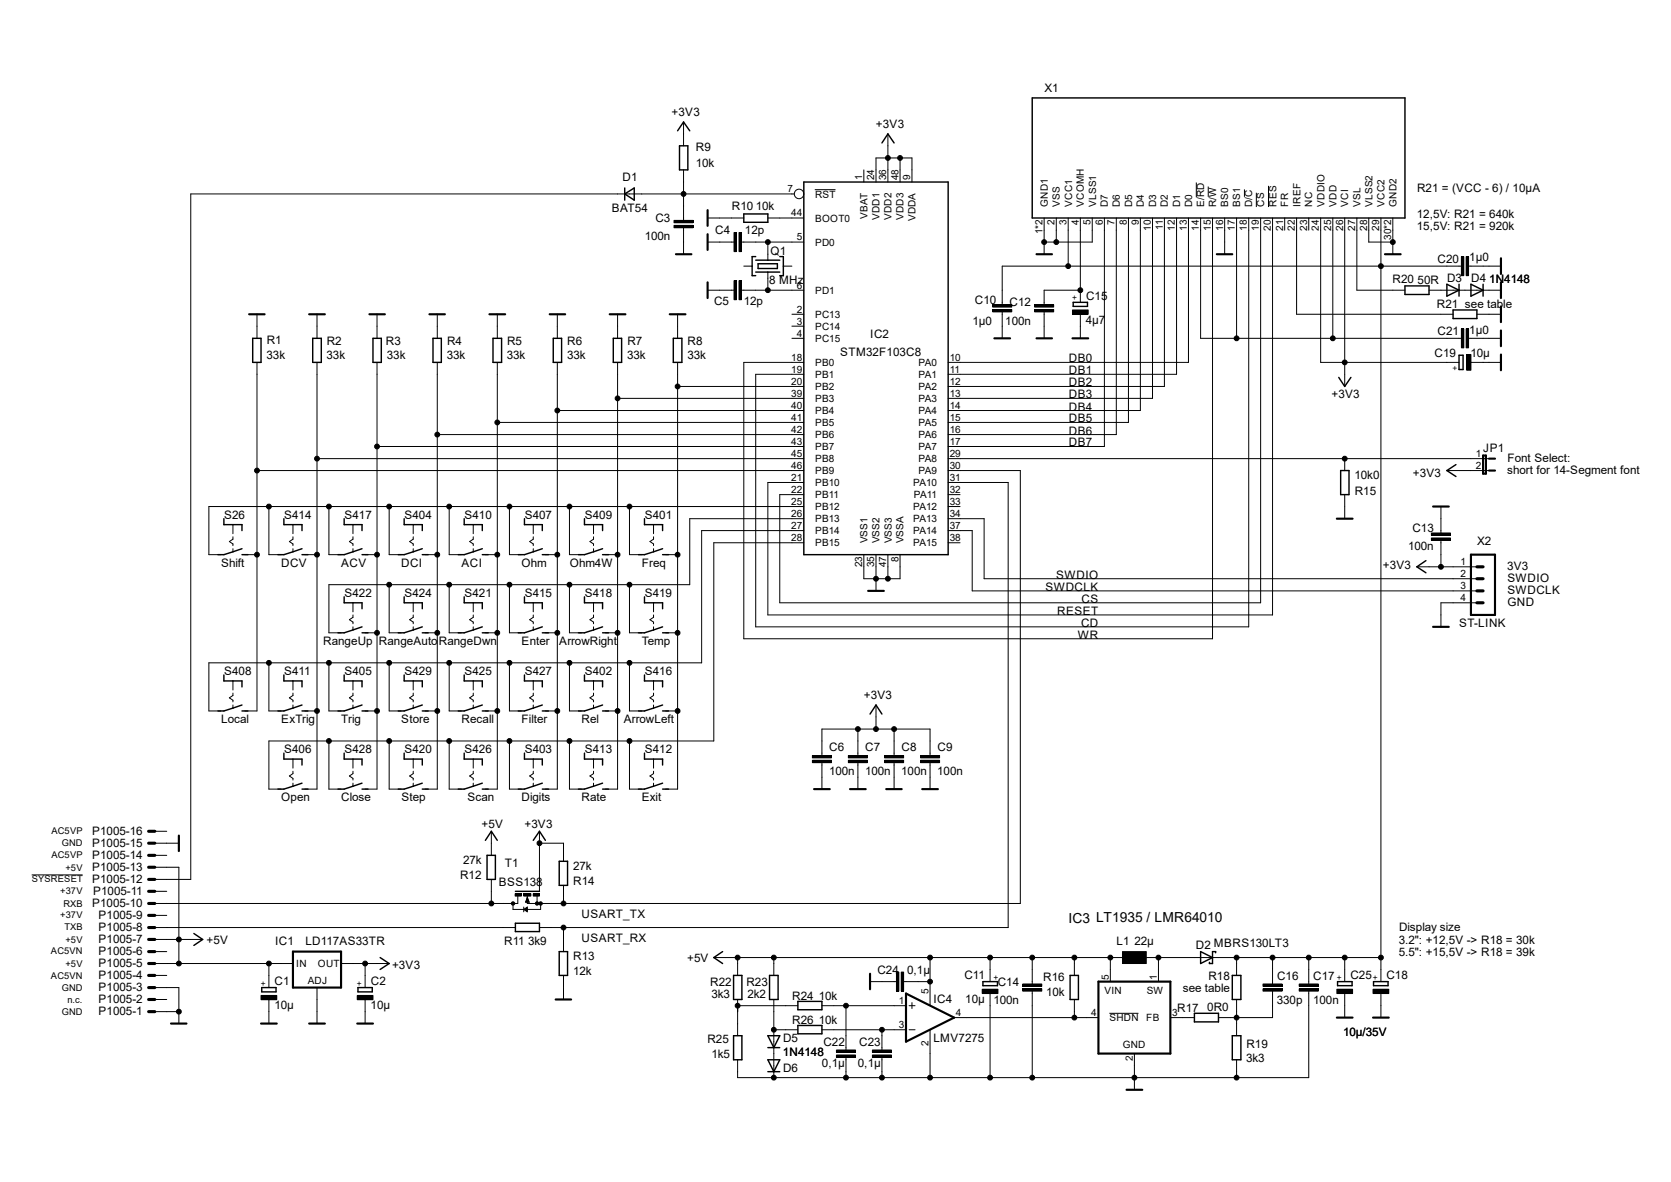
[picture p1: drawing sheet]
<svg xmlns="http://www.w3.org/2000/svg" width="297mm" height="210mm" viewBox="0 0 297 210" stroke-linecap="round" stroke-linejoin="round" font-family="sans-serif">
<g fill="none" stroke="#000" stroke-width=".18">
<path d="M119.8 39.2h3.4v.4h-3.4zM121.5 21.7v4.2M121.5 30.2v9M125.8 38.7h6.4M136.5 38.7h6.4M141.2 34.5h-107.3v121.8h-6.4M144.8 33.7h3.7M153.5 30.2v2.1M155.7 32.3v-4.2h6.4v4.2M157.8 23.8v8.5M160 28.1v4.2M185.6 38.7v6.5"/>
<path d="M187.7 38.7v4.3M189.9 38.7v8.6M192 38.7v15M194.1 38.7v4.3h-8.5M196.3 38.7v40.6h-27.8M198.4 38.7v38.5h-29.9M200.6 38.7v36.4h-32.1M202.7 38.7v34.2h-34.2M204.9 38.7v32.1h-36.4M207 38.7v30h-38.5M209.1 38.7v27.8h-40.6M211.2 38.7v25.7h-42.7"/>
<path d="M212.6 32.4v2.7M213.4 38.7v21.4h46.4M214.8 33.1v1.9M215.5 38.7v74.8h-83.3v-49.1h10.7M217.7 38.7v6.5M219.8 38.7v21.4M221.2 33.7v1.3M222 38.7v72.7h-87.7v-44.9h8.6M223.3 34.2v2.6M224.1 38.7v68.4h-85.5v-19.2h4.3M225.5 33v3.8M226.2 38.7v70.6h-89.7v-23.6h6.4"/>
<path d="M228.3 38.7v2.2M230.5 38.7v17.1h27.8M232.6 38.7v2.2M234.7 38.7v25.7h24.6M236.9 38.7v21.4M239 38.7v30M241.2 38.7v12.9h8.5M243.3 38.7v4.3h4.3M245.4 38.7v135.7M247.6 38.7v6.5M45.7 55.8v4.3M56.3 55.8v4.3"/>
<path d="M67 55.8v4.3M77.7 55.8v4.3M88.4 55.8v4.3M99.1 55.8v4.3M109.8 55.8v4.3M119.8 40h3.4v.5h-3.4zM120.4 55.8v4.3M121.5 40.5v4.7M125.8 43h4.7M125.8 51.6h4.7M130.5 41.3h.4v3.4h-.4zM130.5 49.9h.4v3.4h-.4z"/>
<path d="M131.4 41.3h.4v3.4h-.4zM131.4 49.9h.4v3.4h-.4zM131.8 43h11.1M131.8 51.6h11.1M132.2 47.3h1.5M136.5 43v3.2M136.5 48.3v3.3M139.2 47.3h1.6M140.8 55.8h2.1M140.8 58h2.1M176.4 55h3.4v.4h-3.4zM176.4 54.1h3.4v.5h-3.4z"/>
<path d="M178.1 55.4v4.7M183.9 54.1h3.4v.5h-3.4zM183.9 55h3.4v.4h-3.4zM185.6 55.4v4.7M190.6 55.1h2.8v.7h-2.8zM192 51.6h-6.4v2.5M192 55.8v4.3M254 51.6h12.8M259.8 58.4h.4v3.4h-.4zM259.8 45.6h.4v3.4h-.4zM259.8 47.3h-81.7v6.8M260.6 58.4h.4v3.4h-.4z"/>
<path d="M260.6 45.6h.4v3.4h-.4zM261 47.3h5.8M262.5 55.8h4.3M45.7 64.4v61.9h-2.2M56.3 64.4v75.8h-2.1M67 64.4v75.8h-2.1M67 79.3h75.9M77.7 64.4v75.8h-2.1M77.7 77.2h65.2M88.4 64.4v75.8h-2.1M88.4 75.1h54.5M99.1 64.4v75.8h-2.2"/>
<path d="M99.1 72.9h43.8M109.8 64.4v75.8h-2.2M109.8 70.8h33.1M120.4 64.4v75.8h-2.1M120.4 68.7h22.5M140.8 60.1h2.1M260.7 63h.8v2.8h-.8zM261 60.1h5.8M261.5 64.4h5.3M41.4 93.2v1.6M41.4 95.4v.4l-.6 .4 .6 .4v.3M41.4 97.5v.5"/>
<path d="M43.5 98.6h2.2M45.7 83.6h97.2M47.8 90v8.6h2.2M52.1 93.2v1.6M52.1 95.4v.4l-.7 .4 .7 .4v.3M52.1 97.5v.5M54.2 98.6h2.1M56.3 81.5h86.6M58.5 90v8.6h2.1M62.7 93.2v1.6M62.7 95.4v.4l-.6 .4 .6 .4v.3M62.7 97.5v.5"/>
<path d="M64.9 98.6h2.1M69.2 90v8.6h2.1M73.4 93.2v1.6M73.4 95.4v.4l-.6 .4 .6 .4v.3M73.4 97.5v.5M75.6 98.6h2.1M79.8 90v8.6h2.2M84.1 93.2v1.6M84.1 95.4v.4l-.6 .4 .6 .4v.3M84.1 97.5v.5M86.3 98.6h2.1M90.6 90v8.6h2.1"/>
<path d="M94.8 93.2v1.6M94.8 95.4v.4l-.7 .4 .7 .4v.3M94.8 97.5v.5M96.9 98.6h2.2M101.2 90v8.6h2.1M105.5 93.2v1.6M105.5 95.4v.4l-.6 .4 .6 .4v.3M105.5 97.5v.5M107.6 98.6h2.2M111.9 90v8.6h2.1M116.2 93.2v1.6M116.2 95.4v.4l-.7 .4 .7 .4v.3"/>
<path d="M116.2 97.5v.5M118.3 98.6h2.1M142.9 90h-105.8v8.6h2.1M142.9 94.3h-18.2v23.5h-87.6v8.5h2.1M142.9 96.4h-16v35.3h-79.1v8.5h2.2M142.9 92.2h-20.3v11.7h-64.1v8.5h2.1M153.5 98.6v4.2h6.5v-4.2M155.7 98.6v6.4M157.8 98.6v4.2M168.5 81.5h96.2M168.5 83.6h12.9v76.9h-87.7v-1.3M168.5 85.7h10.7v79.1h-83.3"/>
<path d="M168.5 87.9h2.1M168.5 90h2.1M168.5 92.2h6.4v10.6h87.6M168.5 94.3h4.3v10.7h89.7M168.5 96.4h2.1M239 81.5v2.1M239 87.9v4.3M254.4 95.6h3.4v.4h-3.4zM254.4 94.7h3.4v.4h-3.4zM256.1 90v4.7M256.1 96v4.7M257.2 83.6h7.5"/>
<path d="M47.8 117.8v8.5h2.2M58.5 117.8v8.5h2.1M62.7 107.1v1.6M62.7 109.3v.4l-.6 .4 .6 .4v.3M62.7 111.4v.5M64.9 112.4h2.1M69.2 117.8v8.5h2.1M69.2 103.9v8.5h2.1M73.4 107.1v1.6M73.4 109.3v.4l-.6 .4 .6 .4v.3M73.4 111.4v.5M75.6 112.4h2.1"/>
<path d="M79.8 117.8v8.5h2.2M79.8 103.9v8.5h2.2M84.1 107.1v1.6M84.1 109.3v.4l-.6 .4 .6 .4v.3M84.1 111.4v.5M86.3 112.4h2.1M90.6 117.8v8.5h2.1M90.6 103.9v8.5h2.1M94.8 107.1v1.6M94.8 109.3v.4l-.7 .4 .7 .4v.3M94.8 111.4v.5M96.9 112.4h2.2"/>
<path d="M101.2 117.8v8.5h2.1M101.2 103.9v8.5h2.1M105.5 107.1v1.6M105.5 109.3v.4l-.6 .4 .6 .4v.3M105.5 111.4v.5M107.6 112.4h2.2M111.9 117.8v8.5h2.1M111.9 103.9v8.5h2.1M116.2 107.1v1.6M116.2 109.3v.4l-.7 .4 .7 .4v.3M116.2 111.4v.5M118.3 112.4h2.1"/>
<path d="M251.8 100.7h10.7M262.5 107.1h-6.4v4.3M41.4 121v1.6M41.4 123.1v.5l-.6 .4 .6 .4v.3M41.4 125.3v.5M52.1 121v1.6M52.1 123.1v.5l-.7 .4 .7 .4v.3M52.1 125.3v.5M52.1 134.9v1.6M52.1 137v.5l-.7 .4 .7 .4v.3M52.1 139.1v.6M54.2 126.3h2.1"/>
<path d="M58.5 131.7v8.5h2.1M62.7 121v1.6M62.7 123.1v.5l-.6 .4 .6 .4v.3M62.7 125.3v.5M62.7 134.9v1.6M62.7 137v.5l-.6 .4 .6 .4v.3M62.7 139.1v.6M64.9 126.3h2.1M69.2 131.7v8.5h2.1M73.4 121v1.6M73.4 123.1v.5l-.6 .4 .6 .4v.3M73.4 125.3v.5"/>
<path d="M73.4 134.9v1.6M73.4 137v.5l-.6 .4 .6 .4v.3M73.4 139.1v.6M75.6 126.3h2.1M79.8 131.7v8.5h2.2M84.1 121v1.6M84.1 123.1v.5l-.6 .4 .6 .4v.3M84.1 125.3v.5M84.1 134.9v1.6M84.1 137v.5l-.6 .4 .6 .4v.3M84.1 139.1v.6M86.3 126.3h2.1"/>
<path d="M90.6 131.7v8.5h2.1M94.8 121v1.6M94.8 123.1v.5l-.7 .4 .7 .4v.3M94.8 125.3v.5M94.8 134.9v1.6M94.8 137v.5l-.7 .4 .7 .4v.3M94.8 139.1v.6M96.9 126.3h2.2M101.2 131.7v8.5h2.1M105.5 121v1.6M105.5 123.1v.5l-.6 .4 .6 .4v.3M105.5 125.3v.5"/>
<path d="M105.5 134.9v1.6M105.5 137v.5l-.6 .4 .6 .4v.3M105.5 139.1v.6M107.6 126.3h2.2M111.9 131.7v8.5h2.1M116.2 121v1.6M116.2 123.1v.5l-.7 .4 .7 .4v.3M116.2 125.3v.5M116.2 134.9v1.6M116.2 137v.5l-.7 .4 .7 .4v.3M116.2 139.1v.6M118.3 126.3h2.1"/>
<path d="M144.4 135.1h3.4v.4h-3.4zM144.4 134.2h3.4v.5h-3.4zM146.1 134.2v-4.7h19.2v4.7M146.1 135.5v4.7M150.8 135.1h3.4v.4h-3.4zM150.8 134.2h3.4v.5h-3.4zM152.5 129.5v4.7M152.5 135.5v4.7M155.7 125.3v4.2M157.2 135.1h3.4v.4h-3.4zM157.2 134.2h3.4v.5h-3.4zM158.9 129.5v4.7"/>
<path d="M158.9 135.5v4.7M163.6 135.1h3.4v.4h-3.4zM163.6 134.2h3.4v.5h-3.4zM165.3 135.5v4.7M5.6 155.4h9.1M27.5 154.1h4.3v17.1M27.5 149.8h4.3M27.5 158.4h2.1M27.5 152h2.1M27.5 147.7h2.1M87.3 147.7v4.3M87.3 156.3v4.2"/>
<path d="M91.6 158.8h1.1v.4h-1.1zM92 159.2v1.3h-64.5M93.1 158.8h1.3v.4h-1.3zM93.7 159.4l.4 .9h-.7zM94.8 158.8h1.1v.4h-1.1zM95.5 159.2v1.3M95.9 149.8h4.3v3.2M95.9 147.7v10.7M100.2 157.3v3.2M27.5 175.5h4.3v6.4M27.5 171.2h24.6M27.5 166.9h8.5"/>
<path d="M27.5 179.7h4.3M27.5 177.6h2.1M27.5 173.3h2.1M27.5 169.1h2.1M27.5 164.8h64.1M27.5 162.6h2.1M46.4 176.9h2.8v.7h-2.8zM47.8 171.2v4.3M47.8 177.6v4.3M56.3 175.5v6.4M60.6 171.2h8.6M63.5 176.9h2.8v.7h-2.8z"/>
<path d="M64.9 171.2v4.3M64.9 177.6v4.3M91.2 160.5v1.1h4.9v-1.1M93.1 161.6l.6-.4v.8zM93.1 161.2v.8M100.2 164.8v4.3M100.2 173.3v4.3M126.9 170.1h72.6M131.1 178.7h10.7M131.1 170.1v3.2M131.1 177.6v6.4M137.5 170.1v3.2"/>
<path d="M137.5 177.6v13.9M146.1 178.7h14.9M150.4 178.7v7.9M154.6 174.4h4.7M159.3 172.7h.5v3.4h-.5zM160.2 172.7h.4v3.4h-.4zM160.6 174.4h4.7M161.6 178.7h1M162.1 178.1v1.1M165.3 170.1v8.6M174.6 175.8h2.8v.7h-2.8zM176 170.1v4.3"/>
<path d="M176 176.5v15M181.8 174.8h3.4v.5h-3.4zM181.8 175.7h3.4v.4h-3.4zM183.5 170.1v4.7M183.5 176.1v15.4M191 170.1v3.2M191 177.6v3.2M197.4 170.1v4.3M199.5 169.1h4.3v2.1h-4.3zM203.8 170.1h41.6M205.9 170.1v4.3M219.8 170.1v3.2"/>
<path d="M219.8 177.6v6.4M224.5 174.8h3.4v.5h-3.4zM224.5 175.7h3.4v.4h-3.4zM226.2 176.1v4.7h-9.6M226.2 170.1v4.7M230.9 174.8h3.4v.5h-3.4zM230.9 175.7h3.4v.4h-3.4zM232.6 170.1v4.7M232.6 176.1v15.4h-101.5v-3.2M237.6 175.8h2.8v.7h-2.8zM239 170.1v4.3M239 176.5v4.3"/>
<path d="M244.1 175.8h2.7v.7h-2.7zM245.4 176.5v4.3M137.5 183h4.3M146.1 183h14.9M148.7 187.5h3.4v.4h-3.4zM148.7 186.6h3.4v.4h-3.4zM150.4 187.9v3.6M155.1 187.5h3.4v.4h-3.4zM155.1 186.6h3.4v.4h-3.4zM156.8 183v3.6M156.8 187.9v3.6M161.6 183h1"/>
<path d="M165.3 183v8.5M169.6 180.8h25.6M197.2 180h5.2M201.6 187.2v6.4M208 180.8h4.3M219.8 188.3v3.2"/>
<circle cx="121.5" cy="34.5" r=".43"/>
<circle cx="142" cy="34.5" r=".85"/>
<circle cx="157.8" cy="28.1" r=".43"/>
<circle cx="160" cy="28.1" r=".43"/>
<circle cx="136.5" cy="43" r=".43"/>
<circle cx="136.5" cy="51.6" r=".43"/>
<circle cx="185.6" cy="43" r=".43"/>
<circle cx="187.7" cy="43" r=".43"/>
<circle cx="189.9" cy="47.3" r=".43"/>
<circle cx="192" cy="51.6" r=".43"/>
<circle cx="245.4" cy="47.3" r=".43"/>
<circle cx="247.6" cy="43" r=".43"/>
<circle cx="67" cy="79.3" r=".43"/>
<circle cx="77.7" cy="77.2" r=".43"/>
<circle cx="88.4" cy="75.1" r=".43"/>
<circle cx="99.1" cy="72.9" r=".43"/>
<circle cx="109.8" cy="70.8" r=".43"/>
<circle cx="120.4" cy="68.7" r=".43"/>
<circle cx="219.8" cy="60.1" r=".43"/>
<circle cx="236.9" cy="60.1" r=".43"/>
<circle cx="239" cy="64.4" r=".43"/>
<circle cx="45.7" cy="98.6" r=".43"/>
<circle cx="45.7" cy="83.6" r=".43"/>
<circle cx="47.8" cy="90" r=".43"/>
<circle cx="56.3" cy="98.6" r=".43"/>
<circle cx="56.3" cy="81.5" r=".43"/>
<circle cx="58.5" cy="90" r=".43"/>
<circle cx="67" cy="98.6" r=".43"/>
<circle cx="69.2" cy="90" r=".43"/>
<circle cx="77.7" cy="98.6" r=".43"/>
<circle cx="79.8" cy="90" r=".43"/>
<circle cx="88.4" cy="98.6" r=".43"/>
<circle cx="90.5" cy="90" r=".43"/>
<circle cx="99.1" cy="98.6" r=".43"/>
<circle cx="101.2" cy="90" r=".43"/>
<circle cx="109.8" cy="98.6" r=".43"/>
<circle cx="111.9" cy="90" r=".43"/>
<circle cx="120.4" cy="98.6" r=".43"/>
<circle cx="239" cy="81.5" r=".43"/>
<circle cx="47.8" cy="117.8" r=".43"/>
<circle cx="58.5" cy="117.8" r=".43"/>
<circle cx="67" cy="112.4" r=".43"/>
<circle cx="69.2" cy="103.9" r=".43"/>
<circle cx="69.2" cy="117.8" r=".43"/>
<circle cx="77.7" cy="112.4" r=".43"/>
<circle cx="79.8" cy="103.9" r=".43"/>
<circle cx="79.8" cy="117.8" r=".43"/>
<circle cx="88.4" cy="112.4" r=".43"/>
<circle cx="90.5" cy="117.8" r=".43"/>
<circle cx="90.5" cy="103.9" r=".43"/>
<circle cx="99.1" cy="112.4" r=".43"/>
<circle cx="101.2" cy="103.9" r=".43"/>
<circle cx="101.2" cy="117.8" r=".43"/>
<circle cx="109.8" cy="112.4" r=".43"/>
<circle cx="111.9" cy="103.9" r=".43"/>
<circle cx="111.9" cy="117.8" r=".43"/>
<circle cx="120.4" cy="112.4" r=".43"/>
<circle cx="155.7" cy="102.8" r=".43"/>
<circle cx="157.8" cy="102.8" r=".43"/>
<circle cx="256.1" cy="100.7" r=".43"/>
<circle cx="56.3" cy="126.3" r=".43"/>
<circle cx="58.5" cy="131.7" r=".43"/>
<circle cx="67" cy="126.3" r=".43"/>
<circle cx="69.2" cy="131.7" r=".43"/>
<circle cx="77.7" cy="126.3" r=".43"/>
<circle cx="79.8" cy="131.7" r=".43"/>
<circle cx="88.4" cy="126.3" r=".43"/>
<circle cx="90.5" cy="131.7" r=".43"/>
<circle cx="99.1" cy="126.3" r=".43"/>
<circle cx="101.2" cy="131.7" r=".43"/>
<circle cx="109.8" cy="126.3" r=".43"/>
<circle cx="111.9" cy="131.7" r=".43"/>
<circle cx="120.4" cy="126.3" r=".43"/>
<circle cx="152.5" cy="129.5" r=".43"/>
<circle cx="155.7" cy="129.5" r=".43"/>
<circle cx="158.9" cy="129.5" r=".43"/>
<circle cx="95.9" cy="149.8" r=".43"/>
<circle cx="31.8" cy="166.9" r=".43"/>
<circle cx="31.8" cy="179.7" r=".43"/>
<circle cx="31.8" cy="171.2" r=".43"/>
<circle cx="47.8" cy="171.2" r=".43"/>
<circle cx="64.9" cy="171.2" r=".43"/>
<circle cx="87.3" cy="160.5" r=".43"/>
<circle cx="91.2" cy="160.5" r=".3"/>
<circle cx="95.5" cy="160.5" r=".3"/>
<circle cx="96.1" cy="160.5" r=".3"/>
<circle cx="100.2" cy="164.8" r=".43"/>
<circle cx="100.2" cy="160.5" r=".43"/>
<circle cx="131.1" cy="170.1" r=".43"/>
<circle cx="131.1" cy="178.7" r=".43"/>
<circle cx="137.5" cy="170.1" r=".43"/>
<circle cx="150.4" cy="178.7" r=".43"/>
<circle cx="165.3" cy="174.4" r=".43"/>
<circle cx="165.3" cy="170.1" r=".43"/>
<circle cx="176" cy="170.1" r=".43"/>
<circle cx="183.5" cy="170.1" r=".43"/>
<circle cx="191" cy="170.1" r=".43"/>
<circle cx="197.4" cy="170.1" r=".43"/>
<circle cx="205.9" cy="170.1" r=".43"/>
<circle cx="219.8" cy="170.1" r=".43"/>
<circle cx="226.2" cy="170.1" r=".43"/>
<circle cx="232.6" cy="170.1" r=".43"/>
<circle cx="239" cy="170.1" r=".43"/>
<circle cx="245.4" cy="170.1" r=".43"/>
<circle cx="137.5" cy="191.5" r=".43"/>
<circle cx="137.5" cy="183" r=".43"/>
<circle cx="150.4" cy="191.5" r=".43"/>
<circle cx="156.8" cy="191.5" r=".43"/>
<circle cx="156.8" cy="183" r=".43"/>
<circle cx="165.3" cy="191.5" r=".43"/>
<circle cx="176" cy="191.5" r=".43"/>
<circle cx="183.5" cy="191.5" r=".43"/>
<circle cx="191" cy="180.8" r=".43"/>
<circle cx="201.6" cy="191.5" r=".43"/>
<circle cx="219.8" cy="191.5" r=".43"/>
<circle cx="219.8" cy="180.8" r=".43"/>
</g>
<g fill="none" stroke="#000" stroke-width=".25">
<path d="M183.5 17.4h66.2v21.3h-66.2zM111 34.5l1.7-1.1v2.2zM111 33.4v2.2M120.4 23.2l1.1-1.5 1.1 1.5M120.8 25.9h1.5v4.3h-1.5zM132.2 38h4.3v1.5h-4.3zM142.9 32.3h25.6v66.3h-25.6zM156.8 25.4l1-1.6 1.1 1.6M134.3 48.3h4.3M134.3 46.2h4.3M134.3 45.6h-.6v3.4h.6M134.7 46.9h3.5v.8h-3.5z"/>
<path d="M138.6 45.6h.6v3.4h-.6M190.8 53.7h2.5v.7h-2.5zM249.7 50.8h4.3v1.5h-4.3zM257.2 50.5l2.1 1.1-2.1 1zM258.3 55.1h4.2v1.5h-4.2zM259.3 50.5v2.1M261.5 50.5l2.1 1.1-2.1 1zM263.6 50.5v2.1M44.9 60.1h1.5v4.3h-1.5zM55.6 60.1h1.5v4.3h-1.5zM66.3 60.1h1.5v4.3h-1.5zM77 60.1h1.4v4.3h-1.4z"/>
<path d="M87.6 60.1h1.6v4.3h-1.6zM98.3 60.1h1.5v4.3h-1.5zM109 60.1h1.5v4.3h-1.5zM119.7 60.1h1.5v4.3h-1.5zM238 67.1l1 1.6 1.1-1.6M259.3 63.1h.8v2.6h-.8zM39.8 92.2v1h3.2v1.1M43 97.5l-3.2 1.1h-1.1M43 98.6h1.1M50.5 92.2v1h3.2v1.1M53.7 97.5l-3.2 1.1h-1.1M53.7 98.6h1"/>
<path d="M61.2 92.2v1h3.1v1.1M64.3 97.5l-3.1 1.1h-1.1M64.3 98.6h1.1M71.8 92.2v1h3.3v1.1M75.1 97.5l-3.3 1.1h-1M75.1 98.6h1M82.5 92.2v1h3.2v1.1M85.7 97.5l-3.2 1.1h-1.1M85.7 98.6h1.1M93.2 92.2v1h3.2v1.1M96.4 97.5l-3.2 1.1h-1.1M96.4 98.6h1.1"/>
<path d="M103.9 92.2v1h3.2v1.1M107.1 97.5l-3.2 1.1h-1.1M107.1 98.6h1.1M114.6 92.2v1h3.2v1.1M117.8 97.5l-3.2 1.1h-1.1M117.8 98.6h1M238.3 83.6h1.5v4.3h-1.5zM253.4 99.6l-1.6 1.1 1.6 1.1M258.8 82.5l-1.6 1.1 1.6 1.1M39.8 119.9v1.1h3.2v1M50.5 119.9v1.1h3.2v1M61.2 119.9v1.1h3.1v1"/>
<path d="M61.2 106v1.1h3.1v1.1M64.3 111.4l-3.1 1h-1.1M64.3 112.4h1.1M71.8 119.9v1.1h3.3v1M71.8 106v1.1h3.3v1.1M75.1 111.4l-3.3 1h-1M75.1 112.4h1M82.5 119.9v1.1h3.2v1M82.5 106v1.1h3.2v1.1M85.7 111.4l-3.2 1h-1.1M85.7 112.4h1.1M93.2 119.9v1.1h3.2v1"/>
<path d="M93.2 106v1.1h3.2v1.1M96.4 111.4l-3.2 1h-1.1M96.4 112.4h1.1M103.9 106v1.1h3.2v1.1M103.9 119.9v1.1h3.2v1M107.1 111.4l-3.2 1h-1.1M107.1 112.4h1.1M114.6 106v1.1h3.2v1.1M114.6 119.9v1.1h3.2v1M117.8 111.4l-3.2 1h-1.1M117.8 112.4h1M43 125.3l-3.2 1h-1.1"/>
<path d="M43 126.3h1.1M50.5 133.8v1.1h3.2v1M53.7 125.3l-3.2 1h-1.1M53.7 126.3h1M53.7 139.1l-3.2 1.1h-1.1M61.2 133.8v1.1h3.1v1M64.3 125.3l-3.1 1h-1.1M64.3 126.3h1.1M64.3 139.1l-3.1 1.1h-1.1M71.8 133.8v1.1h3.3v1M75.1 125.3l-3.3 1h-1M75.1 126.3h1"/>
<path d="M75.1 139.1l-3.3 1.1h-1M82.5 133.8v1.1h3.2v1M85.7 125.3l-3.2 1h-1.1M85.7 126.3h1.1M85.7 139.1l-3.2 1.1h-1.1M93.2 133.8v1.1h3.2v1M96.4 125.3l-3.2 1h-1.1M96.4 126.3h1.1M96.4 139.1l-3.2 1.1h-1.1M103.9 133.8v1.1h3.2v1M107.1 125.3l-3.2 1h-1.1M107.1 126.3h1.1"/>
<path d="M107.1 139.1l-3.2 1.1h-1.1M114.6 133.8v1.1h3.2v1M117.8 125.3l-3.2 1h-1.1M117.8 126.3h1M117.8 139.1l-3.2 1.1h-1.1M154.6 126.9l1.1-1.6 1.1 1.6M53.7 140.2h1M64.3 140.2h1.1M75.1 140.2h1M85.7 140.2h1.1M86.3 149.3l1-1.6 1.1 1.6M86.6 152h1.5v4.3h-1.5z"/>
<path d="M91.6 158.4h4.3M93.7 159.6l.2 .6h-.4l.2-.4M94.8 149.3l1.1-1.6 1 1.6M96.4 140.2h1.1M99.4 153h1.5v4.3h-1.5zM107.1 140.2h1.1M117.8 140.2h1M34.5 165.9l1.5 1-1.5 1.1M46.5 175.5h2.6v.7h-2.6zM63.6 175.5h2.6v.7h-2.6zM67.6 170.1l1.6 1.1-1.6 1.1M91.6 164h4.3v1.5h-4.3z"/>
<path d="M93.3 161.6l.3-.2v.4zM99.4 169.1h1.5v4.2h-1.5zM128.4 169.1l-1.5 1 1.5 1.1M130.4 173.3h1.5v4.3h-1.5zM136.8 173.3h1.5v4.3h-1.5zM141.8 177.9h4.3v1.5h-4.3zM174.7 174.4h2.6v.7h-2.6zM190.2 173.3h1.5v4.3h-1.5zM213.4 169.1l2.1 1-2.1 1.1zM216.1 169.3v-.2h-.6v2.1h-.5v-.2M219 173.3h1.6v4.3h-1.6zM237.7 174.4h2.6v.7h-2.6z"/>
<path d="M244.1 174.4h2.6v.7h-2.6zM130.4 184h1.5v4.3h-1.5zM136.5 188.3h2.1l-1.1 2.1zM136.5 184h2.1l-1.1 2.1zM136.5 186.1h2.1M136.5 190.4h2.1M141.8 182.2h4.3v1.5h-4.3zM212.3 180h4.3v1.6h-4.3zM219 184h1.6v4.3h-1.6z"/>
</g>
<g fill="none" stroke="#000" stroke-width=".38">
<path d="M125.8 37.3v2.8M44.3 55.8h2.7M54.9 55.8h2.8M65.7 55.8h2.7M76.3 55.8h2.8M87 55.8h2.8M97.7 55.8h2.8M108.4 55.8h2.8M119 55.8h2.8M120.1 45.2h2.8M125.8 41.6v2.8M125.8 50.2v2.8"/>
<path d="M184.2 45.2h2.8M216.3 45.2h2.7M246.2 45.2h2.8M266.8 45.9v2.8M266.8 50.2v2.8M266.8 54.4v2.8M266.8 58.7v2.8M176.7 60.1h2.8M184.2 60.1h2.8M190.6 60.1h2.8M266.8 63v2.8M237.6 92.2h2.8"/>
<path d="M254.7 90h2.8M261.5 98.6h4.2v10.7h-4.2zM263.6 80.9h.5v3.3h-.5zM264.7 81.5h1M264.7 83.6h1M154.3 105h2.8M254.7 111.4h2.8M31.8 148.5v2.7M144.7 140.2h2.8M151.1 140.2h2.8M157.5 140.2h2.8M163.9 140.2h2.8"/>
<path d="M52.1 169.1h8.5v6.4h-8.5zM98.8 177.6h2.7M154.6 173v2.8M161 176.5l8.6 4.3-8.6 4.3zM195.2 174.4h12.8v12.8h-12.8zM30.4 181.9h2.7M46.4 181.9h2.8M54.9 181.9h2.8M63.5 181.9h2.8M200.2 193.6h2.8M237.6 180.8h2.8M244.1 180.8h2.7"/>
</g>
<g fill="#000">
<path d="M190.6 55.1h2.8v.7h-2.8z" fill-rule="evenodd"/>
<path d="M260.7 63h.8v2.8h-.8z" fill-rule="evenodd"/>
<path d="M91.6 158.8h1.1v.4h-1.1z" fill-rule="evenodd"/>
<path d="M93.1 158.8h1.3v.4h-1.3z" fill-rule="evenodd"/>
<path d="M94.8 158.8h1.1v.4h-1.1z" fill-rule="evenodd"/>
<path d="M46.4 176.9h2.8v.7h-2.8z" fill-rule="evenodd"/>
<path d="M63.5 176.9h2.8v.7h-2.8z" fill-rule="evenodd"/>
<path d="M174.6 175.8h2.8v.7h-2.8z" fill-rule="evenodd"/>
<path d="M199.5 169.1h4.3v2.1h-4.3z" fill-rule="evenodd"/>
<path d="M237.6 175.8h2.8v.7h-2.8z" fill-rule="evenodd"/>
<path d="M244.1 175.8h2.7v.7h-2.7z" fill-rule="evenodd"/>
<circle cx="121.5" cy="34.5" r=".43"/>
<circle cx="157.8" cy="28.1" r=".43"/>
<circle cx="160" cy="28.1" r=".43"/>
<circle cx="136.5" cy="43" r=".43"/>
<circle cx="136.5" cy="51.6" r=".43"/>
<circle cx="185.6" cy="43" r=".43"/>
<circle cx="187.7" cy="43" r=".43"/>
<circle cx="189.9" cy="47.3" r=".43"/>
<circle cx="192" cy="51.6" r=".43"/>
<circle cx="245.4" cy="47.3" r=".43"/>
<circle cx="247.6" cy="43" r=".43"/>
<circle cx="67" cy="79.3" r=".43"/>
<circle cx="77.7" cy="77.2" r=".43"/>
<circle cx="88.4" cy="75.1" r=".43"/>
<circle cx="99.1" cy="72.9" r=".43"/>
<circle cx="109.8" cy="70.8" r=".43"/>
<circle cx="120.4" cy="68.7" r=".43"/>
<circle cx="219.8" cy="60.1" r=".43"/>
<circle cx="236.9" cy="60.1" r=".43"/>
<circle cx="239" cy="64.4" r=".43"/>
<circle cx="45.7" cy="98.6" r=".43"/>
<circle cx="45.7" cy="83.6" r=".43"/>
<circle cx="47.8" cy="90" r=".43"/>
<circle cx="56.3" cy="98.6" r=".43"/>
<circle cx="56.3" cy="81.5" r=".43"/>
<circle cx="58.5" cy="90" r=".43"/>
<circle cx="67" cy="98.6" r=".43"/>
<circle cx="69.2" cy="90" r=".43"/>
<circle cx="77.7" cy="98.6" r=".43"/>
<circle cx="79.8" cy="90" r=".43"/>
<circle cx="88.4" cy="98.6" r=".43"/>
<circle cx="90.5" cy="90" r=".43"/>
<circle cx="99.1" cy="98.6" r=".43"/>
<circle cx="101.2" cy="90" r=".43"/>
<circle cx="109.8" cy="98.6" r=".43"/>
<circle cx="111.9" cy="90" r=".43"/>
<circle cx="120.4" cy="98.6" r=".43"/>
<circle cx="239" cy="81.5" r=".43"/>
<circle cx="47.8" cy="117.8" r=".43"/>
<circle cx="58.5" cy="117.8" r=".43"/>
<circle cx="67" cy="112.4" r=".43"/>
<circle cx="69.2" cy="103.9" r=".43"/>
<circle cx="69.2" cy="117.8" r=".43"/>
<circle cx="77.7" cy="112.4" r=".43"/>
<circle cx="79.8" cy="103.9" r=".43"/>
<circle cx="79.8" cy="117.8" r=".43"/>
<circle cx="88.4" cy="112.4" r=".43"/>
<circle cx="90.5" cy="117.8" r=".43"/>
<circle cx="90.5" cy="103.9" r=".43"/>
<circle cx="99.1" cy="112.4" r=".43"/>
<circle cx="101.2" cy="103.9" r=".43"/>
<circle cx="101.2" cy="117.8" r=".43"/>
<circle cx="109.8" cy="112.4" r=".43"/>
<circle cx="111.9" cy="103.9" r=".43"/>
<circle cx="111.9" cy="117.8" r=".43"/>
<circle cx="120.4" cy="112.4" r=".43"/>
<circle cx="155.7" cy="102.8" r=".43"/>
<circle cx="157.8" cy="102.8" r=".43"/>
<circle cx="256.1" cy="100.7" r=".43"/>
<circle cx="56.3" cy="126.3" r=".43"/>
<circle cx="58.5" cy="131.7" r=".43"/>
<circle cx="67" cy="126.3" r=".43"/>
<circle cx="69.2" cy="131.7" r=".43"/>
<circle cx="77.7" cy="126.3" r=".43"/>
<circle cx="79.8" cy="131.7" r=".43"/>
<circle cx="88.4" cy="126.3" r=".43"/>
<circle cx="90.5" cy="131.7" r=".43"/>
<circle cx="99.1" cy="126.3" r=".43"/>
<circle cx="101.2" cy="131.7" r=".43"/>
<circle cx="109.8" cy="126.3" r=".43"/>
<circle cx="111.9" cy="131.7" r=".43"/>
<circle cx="120.4" cy="126.3" r=".43"/>
<circle cx="152.5" cy="129.5" r=".43"/>
<circle cx="155.7" cy="129.5" r=".43"/>
<circle cx="158.9" cy="129.5" r=".43"/>
<circle cx="95.9" cy="149.8" r=".43"/>
<circle cx="31.8" cy="166.9" r=".43"/>
<circle cx="31.8" cy="179.7" r=".43"/>
<circle cx="31.8" cy="171.2" r=".43"/>
<circle cx="47.8" cy="171.2" r=".43"/>
<circle cx="64.9" cy="171.2" r=".43"/>
<circle cx="87.3" cy="160.5" r=".43"/>
<circle cx="91.2" cy="160.5" r=".3"/>
<circle cx="95.5" cy="160.5" r=".3"/>
<circle cx="96.1" cy="160.5" r=".3"/>
<circle cx="100.2" cy="164.8" r=".43"/>
<circle cx="100.2" cy="160.5" r=".43"/>
<circle cx="131.1" cy="170.1" r=".43"/>
<circle cx="131.1" cy="178.7" r=".43"/>
<circle cx="137.5" cy="170.1" r=".43"/>
<circle cx="150.4" cy="178.7" r=".43"/>
<circle cx="165.3" cy="174.4" r=".43"/>
<circle cx="165.3" cy="170.1" r=".43"/>
<circle cx="176" cy="170.1" r=".43"/>
<circle cx="183.5" cy="170.1" r=".43"/>
<circle cx="191" cy="170.1" r=".43"/>
<circle cx="197.4" cy="170.1" r=".43"/>
<circle cx="205.9" cy="170.1" r=".43"/>
<circle cx="219.8" cy="170.1" r=".43"/>
<circle cx="226.2" cy="170.1" r=".43"/>
<circle cx="232.6" cy="170.1" r=".43"/>
<circle cx="239" cy="170.1" r=".43"/>
<circle cx="245.4" cy="170.1" r=".43"/>
<circle cx="137.5" cy="191.5" r=".43"/>
<circle cx="137.5" cy="183" r=".43"/>
<circle cx="150.4" cy="191.5" r=".43"/>
<circle cx="156.8" cy="191.5" r=".43"/>
<circle cx="156.8" cy="183" r=".43"/>
<circle cx="165.3" cy="191.5" r=".43"/>
<circle cx="176" cy="191.5" r=".43"/>
<circle cx="183.5" cy="191.5" r=".43"/>
<circle cx="191" cy="180.8" r=".43"/>
<circle cx="201.6" cy="191.5" r=".43"/>
<circle cx="219.8" cy="191.5" r=".43"/>
<circle cx="219.8" cy="180.8" r=".43"/>
</g>
<g fill="none" stroke="#000" stroke-width=".55">
<path d="M262.5 105h1.1M262.5 102.8h1.1M262.5 100.7h1.1M262.5 107.1h1.1M26.4 158.4h1.1M26.4 156.3h1.1M26.4 154.1h1.1M26.4 152h1.1M26.4 149.8h1.1M26.4 147.7h1.1M26.4 179.7h1.1M26.4 177.6h1.1"/>
<path d="M26.4 175.5h1.1M26.4 173.3h1.1M26.4 171.2h1.1M26.4 169.1h1.1M26.4 166.9h1.1M26.4 164.8h1.1M26.4 162.6h1.1M26.4 160.5h1.1"/>
</g>
<g fill="none" stroke="#000" stroke-width=".42">
<path d="M119.8 39.4h3.4M119.8 40.3h3.4M130.7 41.3v3.4M130.7 49.9v3.4M131.6 41.3v3.4M131.6 49.9v3.4M176.4 54.4h3.4M176.4 55.2h3.4M183.9 54.4h3.4M183.9 55.2h3.4M260 45.6v3.4M260 58.4v3.4"/>
<path d="M260.8 45.6v3.4M260.8 58.4v3.4M254.4 95.8h3.4M254.4 94.9h3.4M144.4 135.3h3.4M144.4 134.5h3.4M150.8 135.3h3.4M150.8 134.5h3.4M157.2 135.3h3.4M157.2 134.5h3.4M163.6 135.3h3.4M163.6 134.5h3.4"/>
<path d="M159.6 172.7v3.4M160.4 172.7v3.4M181.8 175h3.4M181.8 175.9h3.4M224.5 175h3.4M224.5 175.9h3.4M230.9 175h3.4M230.9 175.9h3.4M148.7 187.7h3.4M148.7 186.8h3.4M155.1 187.7h3.4M155.1 186.8h3.4"/>
</g>
<text font-size="2.5" x="189.9" y="163.9">IC3 LT1935 / LMR64010</text>
<g font-size="2.1">
<text x="185.7" y="16.3">X1</text>
<text x="119.4" y="20.6">+3V3</text>
<text x="155.7" y="22.7">+3V3</text>
<text x="123.7" y="29.8">10k</text>
<text x="123.7" y="26.8">R9</text>
<text x="110.7" y="32.2">D1</text>
<text x="251.9" y="34.2">R21 = (VCC - 6) / 10µA</text>
<text x="108.8" y="37.6">BAT54</text>
<text x="116.5" y="39.5">C3</text>
<text x="127.1" y="41.6">C4</text>
<text x="130.1" y="37.3">R10</text>
<text x="132.4" y="41.6">12p</text>
<text x="134.3" y="37.3">10k</text>
<text x="251.8" y="38.7">12,5V: R21 = 640k</text>
<text x="251.8" y="40.9">15,5V: R21 = 920k</text>
<text x="114.6" y="42.7">100n</text>
<text x="136.9" y="45.4">Q1</text>
<text x="255.5" y="46.7">C20</text>
<text x="261.2" y="46.4">1µ0</text>
<text x="136.7" y="50.5">8 MHz</text>
<text x="193" y="53.3">C15</text>
<text x="247.5" y="50.2">R20</text>
<text x="252" y="50.4">50R D3</text>
<text x="261.5" y="50.1">D4</text>
<text x="264.7" y="50.2">1N4148</text>
<text x="126.9" y="54.2">C5</text>
<text x="132.2" y="54.2">12p</text>
<text x="172.8" y="57.7">1µ0</text>
<text x="173.3" y="54.1">C10</text>
<text x="178.7" y="57.7">100n</text>
<text x="179.5" y="54.4">C12</text>
<text x="193" y="57.6">4µ7</text>
<text x="255.4" y="54.7">R21 see table</text>
<text x="255.5" y="59.4">C21</text>
<text x="261.2" y="59.3">1µ0</text>
<text x="47.4" y="63.7">33k</text>
<text x="47.4" y="61.2">R1</text>
<text x="58" y="63.7">33k</text>
<text x="58.1" y="61.4">R2</text>
<text x="68.6" y="61.4">R3</text>
<text x="68.8" y="63.7">33k</text>
<text x="79.4" y="63.7">33k</text>
<text x="79.5" y="61.4">R4</text>
<text x="90.1" y="63.7">33k</text>
<text x="90.1" y="61.4">R5</text>
<text x="100.8" y="63.7">33k</text>
<text x="100.8" y="61.4">R6</text>
<text x="111.5" y="63.7">33k</text>
<text x="111.5" y="61.4">R7</text>
<text x="122.2" y="63.7">33k</text>
<text x="122.2" y="61.4">R8</text>
<text x="149.4" y="63.3">STM32F103C8</text>
<text x="154.7" y="60.1">IC2</text>
<text x="190" y="64.4">DB0</text>
<text x="255" y="63.5">C19</text>
<text x="261.4" y="63.5">10µ</text>
<text x="190" y="66.5">DB1</text>
<text x="190" y="68.7">DB2</text>
<text x="190" y="70.8">DB3</text>
<text x="236.7" y="70.7">+3V3</text>
<text x="190" y="72.9">DB4</text>
<text x="190" y="75.1">DB5</text>
<text x="190" y="77.2">DB6</text>
<text x="190" y="79.3">DB7</text>
<text x="263.7" y="80.4">JP1</text>
<text x="267.9" y="82">Font Select:</text>
<text x="240.7" y="85.1">10k0</text>
<text x="240.8" y="87.9">R15</text>
<text x="251.1" y="84.7">+3V3</text>
<text x="267.9" y="84.2">short for 14-Segment font</text>
<text x="39.8" y="92.2">S26</text>
<text x="50.5" y="92.2">S414</text>
<text x="61.2" y="92.2">S417</text>
<text x="71.9" y="92.2">S404</text>
<text x="82.5" y="92.2">S410</text>
<text x="93.3" y="92.2">S407</text>
<text x="103.9" y="92.2">S409</text>
<text x="114.6" y="92.2">S401</text>
<text x="251" y="94.5">C13</text>
<text x="39.3" y="100.7">Shift</text>
<text x="50" y="100.7">DCV</text>
<text x="60.7" y="100.7">ACV</text>
<text x="71.3" y="100.7">DCI</text>
<text x="82" y="100.7">ACI</text>
<text x="92.7" y="100.7">Ohm</text>
<text x="101.3" y="100.7">Ohm4W</text>
<text x="114.1" y="100.7">Freq</text>
<text x="245.8" y="101.1">+3V3</text>
<text x="250.3" y="97.7">100n</text>
<text x="262.6" y="96.9">X2</text>
<text x="267.9" y="101.2">3V3</text>
<text x="61.2" y="106">S422</text>
<text x="71.9" y="106">S424</text>
<text x="82.5" y="106">S421</text>
<text x="93.3" y="106">S415</text>
<text x="103.9" y="106">S418</text>
<text x="114.6" y="106">S419</text>
<text x="185.8" y="105">SWDCLK</text>
<text x="187.7" y="102.8">SWDIO</text>
<text x="192.2" y="107.1">CS</text>
<text x="267.9" y="103.4">SWDIO</text>
<text x="267.9" y="105.5">SWDCLK</text>
<text x="267.9" y="107.7">GND</text>
<text x="187.9" y="109.3">RESET</text>
<text x="191.6" y="113.5">WR</text>
<text x="192.2" y="111.4">CD</text>
<text x="259.4" y="111.4">ST-LINK</text>
<text x="39.8" y="119.9">S408</text>
<text x="50.5" y="119.9">S411</text>
<text x="57.4" y="114.6">RangeUp RangeAutoRangeDwn</text>
<text x="61.2" y="119.9">S405</text>
<text x="71.9" y="119.9">S429</text>
<text x="82.5" y="119.9">S425</text>
<text x="92.7" y="114.6">Enter</text>
<text x="93.3" y="119.9">S427</text>
<text x="99.4" y="114.6">ArrowRight</text>
<text x="103.9" y="119.9">S402</text>
<text x="114.1" y="114.6">Temp</text>
<text x="114.6" y="119.9">S416</text>
<text x="153.5" y="124.2">+3V3</text>
<text x="39.3" y="128.5">Local</text>
<text x="50" y="128.5">ExTrig</text>
<text x="60.7" y="128.5">Trig</text>
<text x="71.3" y="128.5">Store</text>
<text x="82" y="128.5">Recall</text>
<text x="92.7" y="128.5">Filter</text>
<text x="103.4" y="128.5">Rel</text>
<text x="110.9" y="128.5">ArrowLeft</text>
<text x="50.5" y="133.8">S406</text>
<text x="61.2" y="133.8">S428</text>
<text x="71.9" y="133.8">S420</text>
<text x="82.5" y="133.8">S426</text>
<text x="93.3" y="133.8">S403</text>
<text x="103.9" y="133.8">S413</text>
<text x="114.6" y="133.8">S412</text>
<text x="147.4" y="137.8">100n</text>
<text x="147.4" y="133.5">C6</text>
<text x="153.8" y="137.8">100n</text>
<text x="153.8" y="133.5">C7</text>
<text x="160.2" y="137.8">100n</text>
<text x="160.2" y="133.5">C8</text>
<text x="166.6" y="137.8">100n</text>
<text x="166.6" y="133.5">C9</text>
<text x="50" y="142.4">Open</text>
<text x="60.7" y="142.4">Close</text>
<text x="71.3" y="142.4">Step</text>
<text x="83.1" y="142.4">Scan</text>
<text x="92.7" y="142.4">Digits</text>
<text x="103.4" y="142.4">Rate</text>
<text x="114.1" y="142.4">Exit</text>
<text x="16.4" y="148.3">P1005-16</text>
<text x="85.6" y="147.2">+5V</text>
<text x="93.2" y="147.2">+3V3</text>
<text x="16.4" y="154.7">P1005-13</text>
<text x="16.4" y="152.6">P1005-14</text>
<text x="16.4" y="150.5">P1005-15</text>
<text x="82.3" y="153.5">27k</text>
<text x="89.7" y="154.1">T1</text>
<text x="101.9" y="154.5">27k</text>
<text x="16.4" y="161.2">P1005-10</text>
<text x="16.4" y="156.9">P1005-12</text>
<text x="16.6" y="159">P1005-11</text>
<text x="81.8" y="156.2">R12</text>
<text x="88.6" y="157.4">BSS138</text>
<text x="101.9" y="157.3">R14</text>
<text x="17.5" y="167.6">P1005-7</text>
<text x="17.5" y="165.4">P1005-8</text>
<text x="17.5" y="163.3">P1005-9</text>
<text x="36.7" y="167.7">+5V</text>
<text x="48.9" y="168">IC1</text>
<text x="54.3" y="168">LD117AS33TR</text>
<text x="89.6" y="168">R11</text>
<text x="93.9" y="167.9">3k9</text>
<text x="103.4" y="163.1">USART_TX</text>
<text x="103.4" y="167.3">USART_RX</text>
<text x="198.5" y="168">L1</text>
<text x="201.6" y="168">22µ</text>
<text x="248.6" y="167.7">3.2&quot;: +12,5V -&gt; R18 = 30k</text>
<text x="248.7" y="165.4">Display size</text>
<text x="17.5" y="174">P1005-4</text>
<text x="17.5" y="171.8">P1005-5</text>
<text x="17.5" y="169.7">P1005-6</text>
<text x="69.7" y="172.1">+3V3</text>
<text x="101.9" y="173.3">12k</text>
<text x="101.9" y="170.6">R13</text>
<text x="122.1" y="170.9">+5V</text>
<text x="156" y="173">C24</text>
<text x="161.2" y="173">0,1µ</text>
<text x="171.4" y="174">C11</text>
<text x="212.6" y="168.5">D2 MBRS130LT3</text>
<text x="240" y="174">C25</text>
<text x="246.4" y="174">C18</text>
<text x="248.6" y="169.9">5.5&quot;: +15,5V -&gt; R18 = 39k</text>
<text x="17.5" y="178.3">P1005-2</text>
<text x="17.5" y="176.1">P1005-3</text>
<text x="48.8" y="179.3">10µ</text>
<text x="48.8" y="175">C1</text>
<text x="65.9" y="179.3">10µ</text>
<text x="65.9" y="175">C2</text>
<text x="126.2" y="175.3">R22</text>
<text x="126.4" y="177.3">3k3</text>
<text x="132.7" y="175.3">R23</text>
<text x="132.8" y="177.3">2k2</text>
<text x="140.8" y="177.7">R24</text>
<text x="145.5" y="177.7">10k</text>
<text x="165.9" y="178.1">IC4</text>
<text x="171.6" y="178.3">10µ</text>
<text x="176.6" y="178.4">100n</text>
<text x="177.3" y="175.1">C14</text>
<text x="185.4" y="174.4">R16</text>
<text x="185.9" y="177">10k</text>
<text x="209.3" y="179.7">R17</text>
<text x="210.2" y="176.3">see table</text>
<text x="214.5" y="179.6">0R0</text>
<text x="214.8" y="174.2">R18</text>
<text x="226.9" y="178.4">330p</text>
<text x="227" y="174.1">C16</text>
<text x="233.4" y="178.4">100n</text>
<text x="233.4" y="174.1">C17</text>
<text x="17.5" y="180.4">P1005-1</text>
<text x="125.7" y="185.4">R25</text>
<text x="139.2" y="185.2">D5</text>
<text x="140.8" y="182">R26</text>
<text x="145.5" y="182">10k</text>
<text x="146.3" y="185.8">C22</text>
<text x="152.7" y="185.8">C23</text>
<text x="165.9" y="185.1">LMV7275</text>
<text x="238.7" y="184">10µ/35V</text>
<text x="126.4" y="188">1k5</text>
<text x="139.1" y="187.6">1N4148</text>
<text x="139.2" y="190.5">D6</text>
<text x="146.1" y="189.6">0,1µ</text>
<text x="152.5" y="189.6">0,1µ</text>
<text x="221.5" y="188.7">3k3</text>
<text x="221.5" y="186.1">R19</text>
</g>
<g font-size="1.8">
<text x="140" y="34.2">7</text>
<text x="144.9" y="35.1">RST</text>
<text x="153.2" y="32" transform="rotate(-90 153.2 32)">1</text>
<text x="155.4" y="32" transform="rotate(-90 155.4 32)">24</text>
<text x="157.5" y="32" transform="rotate(-90 157.5 32)">36</text>
<text x="159.7" y="32" transform="rotate(-90 159.7 32)">48</text>
<text x="161.8" y="32" transform="rotate(-90 161.8 32)">9</text>
<text x="140.6" y="38.4">44</text>
<text x="144.9" y="39.4">BOOT0</text>
<text x="154.2" y="38.9" transform="rotate(-90 154.2 38.9)">VBAT</text>
<text x="156.3" y="39.1" transform="rotate(-90 156.3 39.1)">VDD1</text>
<text x="158.5" y="39.1" transform="rotate(-90 158.5 39.1)">VDD2</text>
<text x="160.6" y="39.1" transform="rotate(-90 160.6 39.1)">VDD3</text>
<text x="162.7" y="39.3" transform="rotate(-90 162.7 39.3)">VDDA</text>
<text x="185.3" y="41.7" transform="rotate(-90 185.3 41.7)">1*2</text>
<text x="186.3" y="36.7" transform="rotate(-90 186.3 36.7)">GND1</text>
<text x="187.5" y="40" transform="rotate(-90 187.5 40)">2</text>
<text x="188.4" y="36.7" transform="rotate(-90 188.4 36.7)">VSS</text>
<text x="189.6" y="40" transform="rotate(-90 189.6 40)">3</text>
<text x="190.5" y="36.7" transform="rotate(-90 190.5 36.7)">VCC1</text>
<text x="191.7" y="40" transform="rotate(-90 191.7 40)">4</text>
<text x="192.7" y="36.7" transform="rotate(-90 192.7 36.7)">VCOMH</text>
<text x="193.8" y="40" transform="rotate(-90 193.8 40)">5</text>
<text x="194.8" y="36.7" transform="rotate(-90 194.8 36.7)">VLSS1</text>
<text x="196" y="40" transform="rotate(-90 196 40)">6</text>
<text x="196.9" y="36.7" transform="rotate(-90 196.9 36.7)">D7</text>
<text x="198.1" y="40" transform="rotate(-90 198.1 40)">7</text>
<text x="199.1" y="36.7" transform="rotate(-90 199.1 36.7)">D6</text>
<text x="200.3" y="40" transform="rotate(-90 200.3 40)">8</text>
<text x="201.2" y="36.7" transform="rotate(-90 201.2 36.7)">D5</text>
<text x="202.4" y="40" transform="rotate(-90 202.4 40)">9</text>
<text x="203.3" y="36.7" transform="rotate(-90 203.3 36.7)">D4</text>
<text x="204.6" y="41" transform="rotate(-90 204.6 41)">10</text>
<text x="205.5" y="36.7" transform="rotate(-90 205.5 36.7)">D3</text>
<text x="206.7" y="40.9" transform="rotate(-90 206.7 40.9)">11</text>
<text x="207.6" y="36.7" transform="rotate(-90 207.6 36.7)">D2</text>
<text x="208.8" y="41" transform="rotate(-90 208.8 41)">12</text>
<text x="209.8" y="36.7" transform="rotate(-90 209.8 36.7)">D1</text>
<text x="210.9" y="41" transform="rotate(-90 210.9 41)">13</text>
<text x="211.9" y="36.7" transform="rotate(-90 211.9 36.7)">D0</text>
<text x="213.1" y="41" transform="rotate(-90 213.1 41)">14</text>
<text x="214" y="36.7" transform="rotate(-90 214 36.7)">E/RD</text>
<text x="215.2" y="41" transform="rotate(-90 215.2 41)">15</text>
<text x="216.2" y="36.7" transform="rotate(-90 216.2 36.7)">R/W</text>
<text x="217.4" y="41" transform="rotate(-90 217.4 41)">16</text>
<text x="218.3" y="36.7" transform="rotate(-90 218.3 36.7)">BS0</text>
<text x="219.5" y="41" transform="rotate(-90 219.5 41)">17</text>
<text x="220.4" y="36.7" transform="rotate(-90 220.4 36.7)">BS1</text>
<text x="221.6" y="41" transform="rotate(-90 221.6 41)">18</text>
<text x="222.6" y="36.7" transform="rotate(-90 222.6 36.7)">D/C</text>
<text x="223.8" y="41" transform="rotate(-90 223.8 41)">19</text>
<text x="224.7" y="36.7" transform="rotate(-90 224.7 36.7)">CS</text>
<text x="225.9" y="41" transform="rotate(-90 225.9 41)">20</text>
<text x="226.9" y="36.7" transform="rotate(-90 226.9 36.7)">RES</text>
<text x="228.1" y="41" transform="rotate(-90 228.1 41)">21</text>
<text x="229" y="36.7" transform="rotate(-90 229 36.7)">FR</text>
<text x="230.2" y="41" transform="rotate(-90 230.2 41)">22</text>
<text x="231.1" y="36.7" transform="rotate(-90 231.1 36.7)">IREF</text>
<text x="232.3" y="41" transform="rotate(-90 232.3 41)">23</text>
<text x="233.3" y="36.7" transform="rotate(-90 233.3 36.7)">NC</text>
<text x="234.4" y="41" transform="rotate(-90 234.4 41)">24</text>
<text x="235.4" y="36.7" transform="rotate(-90 235.4 36.7)">VDDIO</text>
<text x="236.6" y="41" transform="rotate(-90 236.6 41)">25</text>
<text x="237.5" y="36.7" transform="rotate(-90 237.5 36.7)">VDD</text>
<text x="238.7" y="41" transform="rotate(-90 238.7 41)">26</text>
<text x="239.7" y="36.7" transform="rotate(-90 239.7 36.7)">VCI</text>
<text x="240.9" y="41" transform="rotate(-90 240.9 41)">27</text>
<text x="241.8" y="36.7" transform="rotate(-90 241.8 36.7)">VSL</text>
<text x="243" y="41" transform="rotate(-90 243 41)">28</text>
<text x="243.9" y="36.7" transform="rotate(-90 243.9 36.7)">VLSS2</text>
<text x="245.2" y="41" transform="rotate(-90 245.2 41)">29</text>
<text x="246.1" y="36.7" transform="rotate(-90 246.1 36.7)">VCC2</text>
<text x="248.2" y="36.7" transform="rotate(-90 248.2 36.7)">GND2</text>
<text x="141.6" y="42.7">5</text>
<text x="144.9" y="43.6">PD0</text>
<text x="247.3" y="42.6" transform="rotate(-90 247.3 42.6)">30*2</text>
<text x="141.6" y="51.3">6</text>
<text x="144.9" y="52.2">PD1</text>
<text x="141.6" y="55.5">2</text>
<text x="141.6" y="57.7">3</text>
<text x="141.6" y="59.8">4</text>
<text x="144.9" y="56.5">PC13</text>
<text x="144.9" y="58.6">PC14</text>
<text x="140.6" y="64.1">18</text>
<text x="144.9" y="65">PB0</text>
<text x="144.9" y="60.7">PC15</text>
<text x="163.3" y="65">PA0</text>
<text x="168.8" y="64.1">10</text>
<text x="140.6" y="66.2">19</text>
<text x="140.6" y="68.4">20</text>
<text x="140.6" y="70.5">39</text>
<text x="144.9" y="67.1">PB1</text>
<text x="144.9" y="69.3">PB2</text>
<text x="144.9" y="71.4">PB3</text>
<text x="163.3" y="67.1">PA1</text>
<text x="163.3" y="69.3">PA2</text>
<text x="163.3" y="71.4">PA3</text>
<text x="168.8" y="66.2">11</text>
<text x="168.8" y="68.4">12</text>
<text x="168.8" y="70.5">13</text>
<text x="140.6" y="72.6">40</text>
<text x="140.6" y="74.8">41</text>
<text x="140.6" y="76.9">42</text>
<text x="144.9" y="73.6">PB4</text>
<text x="144.9" y="75.7">PB5</text>
<text x="144.9" y="77.9">PB6</text>
<text x="163.3" y="73.6">PA4</text>
<text x="163.3" y="75.7">PA5</text>
<text x="163.3" y="77.8">PA6</text>
<text x="168.8" y="72.6">14</text>
<text x="168.8" y="74.8">15</text>
<text x="168.8" y="76.9">16</text>
<text x="140.6" y="79">43</text>
<text x="140.6" y="81.2">45</text>
<text x="140.6" y="83.3">46</text>
<text x="144.9" y="80">PB7</text>
<text x="144.9" y="82.1">PB8</text>
<text x="163.3" y="80">PA7</text>
<text x="163.3" y="82.1">PA8</text>
<text x="168.8" y="79">17</text>
<text x="168.8" y="81.2">29</text>
<text x="168.8" y="83.3">30</text>
<text x="262.3" y="81.2">1</text>
<text x="262.3" y="83.3">2</text>
<text x="140.6" y="85.4">21</text>
<text x="140.6" y="87.6">22</text>
<text x="140.6" y="89.7">25</text>
<text x="144.9" y="84.2">PB9</text>
<text x="144.9" y="86.4">PB10</text>
<text x="144.9" y="88.5">PB11</text>
<text x="162.3" y="86.4">PA10</text>
<text x="162.4" y="88.5">PA11</text>
<text x="163.3" y="84.2">PA9</text>
<text x="168.8" y="85.4">31</text>
<text x="168.8" y="87.6">32</text>
<text x="168.8" y="89.7">33</text>
<text x="140.6" y="91.9">26</text>
<text x="140.6" y="94">27</text>
<text x="144.9" y="90.7">PB12</text>
<text x="144.9" y="92.8">PB13</text>
<text x="144.9" y="94.9">PB14</text>
<text x="162.3" y="90.6">PA12</text>
<text x="162.3" y="92.8">PA13</text>
<text x="162.3" y="94.9">PA14</text>
<text x="168.8" y="91.9">34</text>
<text x="168.8" y="94">37</text>
<text x="140.6" y="96.1">28</text>
<text x="144.9" y="97.1">PB15</text>
<text x="153.2" y="100.8" transform="rotate(-90 153.2 100.8)">23</text>
<text x="154.2" y="96.6" transform="rotate(-90 154.2 96.6)">VSS1</text>
<text x="155.4" y="100.8" transform="rotate(-90 155.4 100.8)">35</text>
<text x="156.3" y="96.6" transform="rotate(-90 156.3 96.6)">VSS2</text>
<text x="157.5" y="100.8" transform="rotate(-90 157.5 100.8)">47</text>
<text x="158.5" y="96.6" transform="rotate(-90 158.5 96.6)">VSS3</text>
<text x="159.7" y="99.8" transform="rotate(-90 159.7 99.8)">8</text>
<text x="160.6" y="96.6" transform="rotate(-90 160.6 96.6)">VSSA</text>
<text x="162.3" y="97.1">PA15</text>
<text x="168.8" y="96.1">38</text>
<text x="259.6" y="100.4">1</text>
<text x="259.6" y="102.5">2</text>
<text x="259.6" y="104.7">3</text>
<text x="259.6" y="106.8">4</text>
<text x="52.7" y="171.7">IN</text>
<text x="56.5" y="171.7">OUT</text>
<text x="54.7" y="174.8">ADJ</text>
<text x="159.8" y="178.4">1</text>
<text x="165" y="176.7" transform="rotate(-90 165 176.7)">5</text>
<text x="196.3" y="176.5">VIN</text>
<text x="197.1" y="174.1" transform="rotate(-90 197.1 174.1)">5</text>
<text x="203.8" y="176.5">SW</text>
<text x="205.6" y="174.1" transform="rotate(-90 205.6 174.1)">1</text>
<text x="159.8" y="182.7">3</text>
<text x="165" y="185.9" transform="rotate(-90 165 185.9)">2</text>
<text x="169.9" y="180.5">4</text>
<text x="194" y="180.5">4</text>
<text x="197.2" y="181.4">SHDN</text>
<text x="203.8" y="181.4">FB</text>
<text x="208.4" y="180.5">3</text>
<text x="199.6" y="186.1">GND</text>
<text x="201.3" y="188.5" transform="rotate(-90 201.3 188.5)">2</text>
</g>
<g font-size="1.7">
<text x="9.1" y="148.3">AC5VP</text>
<text x="9.1" y="152.5">AC5VP</text>
<text x="11" y="150.2">GND</text>
<text x="11.6" y="154.7">+5V</text>
<text x="5.7" y="156.8">SYSRESET</text>
<text x="10.7" y="158.9">+37V</text>
<text x="11.3" y="161.2">RXB</text>
<text x="10.7" y="163.2">+37V</text>
<text x="11.5" y="165.3">TXB</text>
<text x="11.6" y="167.6">+5V</text>
<text x="9.1" y="169.6">AC5VN</text>
<text x="9.1" y="173.9">AC5VN</text>
<text x="11.6" y="171.8">+5V</text>
<text x="11" y="176.1">GND</text>
<text x="12" y="178.1">n.c.</text>
<text x="11" y="180.4">GND</text>
</g>
<g font-size="1.5">
<text x="191.5" y="53.3" transform="rotate(-90 191.5 53.3)">+</text>
<text x="258.1" y="65.9">+</text>
<text x="47.3" y="175.1" transform="rotate(-90 47.3 175.1)">+</text>
<text x="64.4" y="175.1" transform="rotate(-90 64.4 175.1)">+</text>
<text x="177.5" y="174.1" transform="rotate(-90 177.5 174.1)">+</text>
<text x="238.6" y="174.1" transform="rotate(-90 238.6 174.1)">+</text>
<text x="244.9" y="174.1" transform="rotate(-90 244.9 174.1)">+</text>
</g>
</svg>
